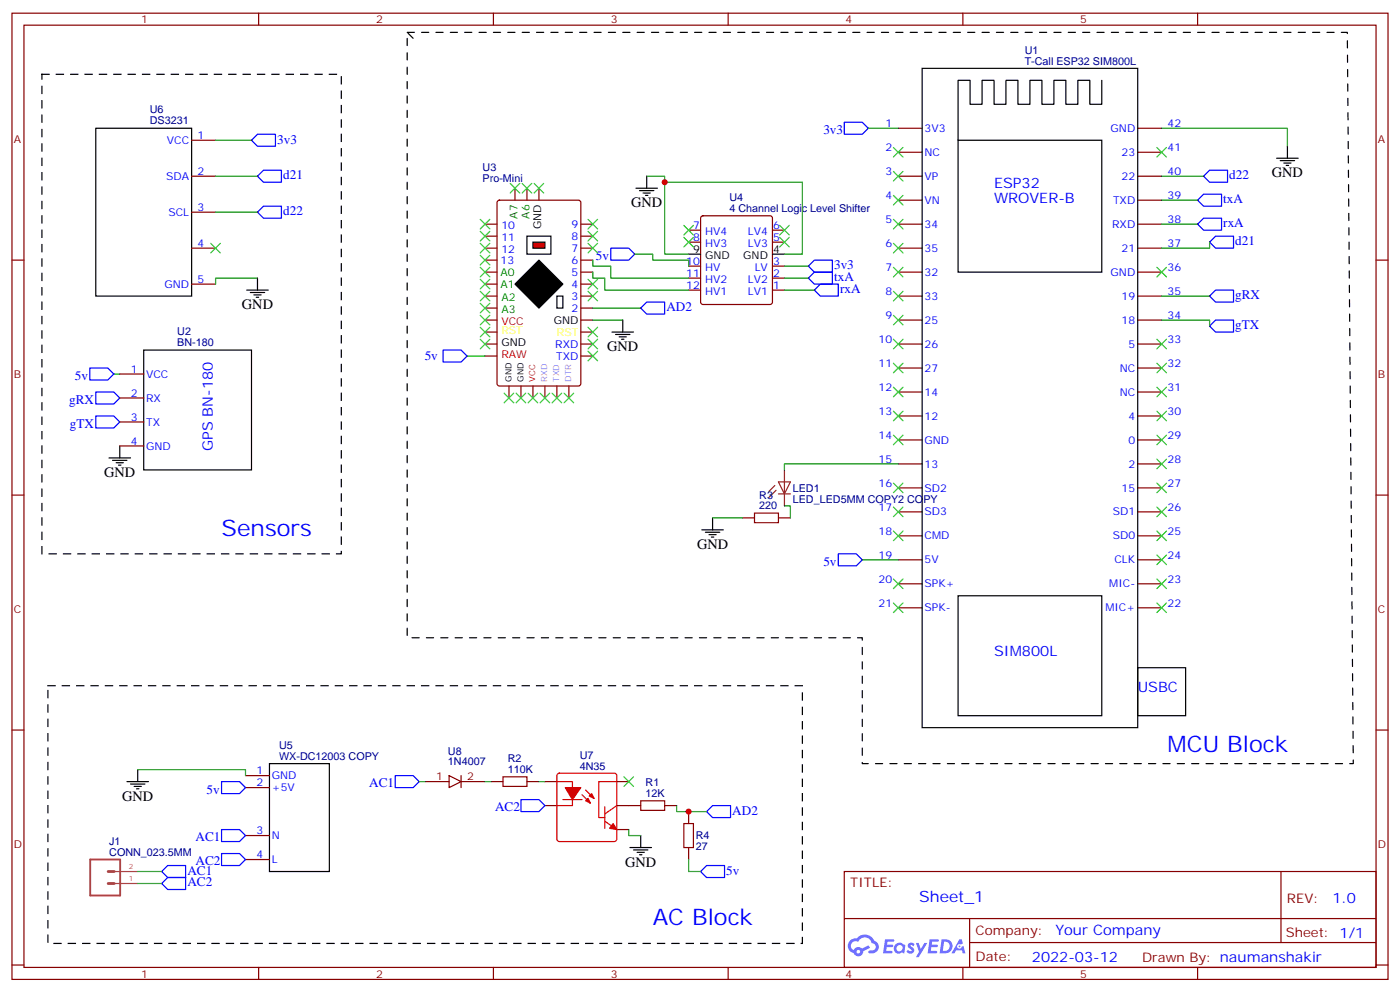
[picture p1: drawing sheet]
<svg xmlns="http://www.w3.org/2000/svg" width="412mm" height="292mm" viewBox="0 0 412 292" stroke-linecap="round" stroke-linejoin="round" font-family="sans-serif">
<g fill="none" stroke="#870000" stroke-width=".35">
<path d="M3.5 3.9h405.4v284.3h-405.4zM7.1 7.4h398.2v277.3h-398.2zM76.2 3.9v3.5M145.3 3.9v3.5M214.5 3.9v3.5M283.6 3.9v3.5M352.8 3.9v3.5M3.5 76.6h3.6M405.3 76.6h3.6M3.5 145.7h3.6M405.3 145.7h3.6M3.5 214.8h3.6"/>
<path d="M405.3 214.8h3.6M248.7 256.5h156.6v28.2h-156.6zM377.3 256.5v20.9M248.7 270.3h156.5M285.6 277.4h119.6M285.6 270.3v14.1M3.5 284h3.6M76.2 284.7v3.5M145.3 284.7v3.5M214.5 284.7v3.5M283.6 284.7v3.5M352.8 284.7v3.5"/>
<path d="M405.3 284h3.6"/>
</g>
<g fill="#5487ff">
<path d="M267.7 277.6a1.22 1.22 0 0 1 1.7 .3l-.4 .6a.47 .47 0 0 0-.3-.4 .47 .47 0 0 0-.5 .2l.1 .2a1.14 1.14 0 0 1 .8 1.8 1.14 1.14 0 0 1-1.9-.1l-.2-.1 .5-.6 .7 .4a.29 .29 0 0 0 .3-.2 .29 .29 0 0 0-.2-.3 1.04 1.04 0 0 1-.6-1.8z"/>
<path d="M260.7 276.4h2.4l.3 .2-.2 .5h-1.8l-.1 .9h1.5l.3 .4-.3 .3h-1.6l-.2 1.1 1.7 .1 .2 .3-.2 .3-2.6 .1z"/>
<path d="M273.8 276.4h2.4l.3 .2-.1 .5h-1.8l-.2 .9h1.6l.3 .4-.4 .3h-1.6l-.1 1.1 1.7 .1 .2 .3-.2 .3h-2.6z"/>
<path d="M282.6 276.4h.7l.3 1.3-.6 .3a.69 .69 0 0 0-1 .2 .69 .69 0 0 0 .4 1 .69 .69 0 0 0 .9-.6l.5-.3 .6 2.2h-.8l-.2-.8h-1.8l-.5 .8h-.8z"/>
<path d="M269.8 277.5h.8l.6 1.8 1.1-1.8h.9l-2.6 4.2h-.8l.9-1.6z"/>
<path d="M277.4 276.4l-.6 4.2h1.3a2.11 2.11 0 0 0 2.5-2.2 2.11 2.11 0 0 0-2.5-2zM278.1 277.1a1.39 1.39 0 0 1 1.7 1.5 1.39 1.39 0 0 1-1.8 1.2h-.3z"/>
<path d="M263.7 278a1.54 1.54 0 0 0-.1 2.2 1.54 1.54 0 0 0 2.2 .1l.6 .3 .3-2.3-.2-.3h-.4a1.49 1.49 0 0 0-2.4 0zM264 279a.94 .94 0 0 1 1.8 0 .94 .94 0 0 1-1.8 0z"/>
<path d="M250.4 276.8a2.18 2.18 0 0 0 1.1 3.7 1.44 1.44 0 0 0 1.6 .9 1.44 1.44 0 0 0 1.2-1.5l2-1-.5-.7-1.9 1a1.47 1.47 0 0 0-2.4 .4 1.39 1.39 0 0 1-.7-1.9 1.39 1.39 0 0 1 2-.5 2.12 2.12 0 0 1 2.2-1.3 2.12 2.12 0 0 1 1.9 1.7 1.14 1.14 0 0 1 1.1 1.4 1.14 1.14 0 0 1-1.7 .7 .43 .43 0 0 0-.5 .4 .43 .43 0 0 0 .4 .5 1.98 1.98 0 0 0 2.5-1.3 1.98 1.98 0 0 0-1.2-2.5 3.1 3.1 0 0 0-5.3-.7l-.9 .1zM252.3 280.1a.55 .55 0 0 1 1.1 0 .55 .55 0 0 1-1.1 0z"/>
<circle cx="282.6" cy="278.5" r=".26"/>
</g>
<g fill="none" stroke="#870000" stroke-width=".35">
<path d="M146.6 59.1l.5-.2h23.3l.6 .4 .1 53.6-.5 .6-23.5 .1-.6-.5-.1-53.5zM151.7 55.4v3.5M155.2 55.4v3.5M158.7 55.4v3.5M142.9 66h3.5M142.9 69.5h3.5M142.9 73h3.5M142.9 76.6h3.5M171.1 66h3.5M171.1 69.5h3.5M171.1 73h3.5M171.1 76.6h3.5"/>
<path d="M142.9 80.1h3.5M142.9 83.6h3.5M142.9 87.1h3.5M142.9 90.7h3.5M142.9 94.2h3.5M142.9 97.7h3.5M171.1 80.1h3.5M171.1 83.6h3.5M171.1 87.1h3.5M171.1 90.7h3.5M171.1 94.2h3.5M171.1 97.7h3.5"/>
<path d="M142.9 101.2h3.5M142.9 104.8h3.5M171.1 101.2h3.5M171.1 104.8h3.5"/>
</g>
<path d="M157 71.3h3.5v1.7h-3.5z" fill="#f00" stroke="#000" stroke-width=".35"/>
<path d="M151.7 83.6l7-7 7.1 7-7.1 7.1z" fill="#000" stroke="#000" stroke-width=".35"/>
<g fill="none" stroke="#000" stroke-width=".35">
<path d="M28.2 37.7h28.2v49.4h-28.2zM271.6 20.1h63.5v194h-63.5zM324.6 23.6v7.1h-3.6v-7.1h-3.5v7.1h-3.5v-7.1h-3.6v7.1h-3.5v-7.1h-3.5v7.1h-3.5v-7.1h-3.6v7.1h-3.5v-7.1h-3.5v7.1h-3.5v-7.1h-3.6v17.7M187.3 55.4h6.4M188.4 56.1h4.2M189.4 56.8h2.2M190.1 57.5h.8M190.5 51.9v3.5M282.2 41.3h42.4v38.8h-42.4zM376.1 46.6h6.3M377.1 47.3h4.3M378.2 48h2.1"/>
<path d="M378.9 48.7h.7M379.2 43v3.6M155.2 69.5h7.1v5.3h-7.1zM202.8 74.8h3.6M227.5 74.8h3.6M72.7 85.4h6.3M73.7 86.1h4.3M74.8 86.8h2.1M75.5 87.5h.7M75.8 81.8v3.6M164 87.1h1.8v3.6h-1.8zM180.3 97.7h6.3"/>
<path d="M181.3 98.4h4.3M182.4 99.1h2.1M183.1 99.8h.7M183.4 94.2v3.5M42.3 103h31.8v35.3h-31.8zM32.1 134.8h6.4M33.2 135.5h4.2M34.2 136.2h2.1M34.9 136.9h.7M35.3 131.2v3.6M206.7 155.9h6.4M207.8 156.6h4.2"/>
<path d="M208.8 157.3h2.2M209.5 158h.8M209.9 152.4v3.5M282.2 175.3h42.4v35.3h-42.4zM335.1 196.5h14.1v14.1h-14.1zM37.4 230h6.3M38.5 230.7h4.2M39.5 231.4h2.1M40.2 232.1h.7M40.6 226.5v3.5M79.4 224.7h17.6v31.8h-17.6zM185.6 249.4h6.3"/>
<path d="M186.6 250.1h4.3M187.7 250.8h2.1M188.4 251.5h.7M188.7 245.9v3.5"/>
</g>
<g fill="none" stroke="#870000" stroke-width=".35">
<path d="M264.6 37.7h7M335.1 37.7h7.1M56.4 51.9h7.1M56.4 41.3h7.1M264.6 44.8h7M264.6 51.9h7M264.6 58.9h7M335.1 44.8h7.1M335.1 51.9h7.1M335.1 58.9h7.1M56.4 73h7.1M56.4 62.4h7.1"/>
<path d="M202.8 78.3h3.6M202.8 71.3h3.6M202.8 67.7h3.6M206.6 63.7l.5-.2h19.7l.5 .2 .2 .5v24.7l-.2 .5-.5 .2h-19.7l-.5-.2-.2-.5v-24.7zM227.5 78.3h3.6M227.5 71.3h3.6M227.5 67.7h3.6M264.6 66h7M264.6 73h7M335.1 66h7.1M335.1 73h7.1M56.4 83.6h7.1"/>
<path d="M202.8 85.4h3.6M202.8 81.8h3.6M227.5 85.4h3.6M227.5 81.8h3.6M264.6 80.1h7M264.6 87.1h7M264.6 94.2h7M335.1 80.1h7.1M335.1 87.1h7.1M335.1 94.2h7.1M35.3 110.1h7M35.3 117.1h7"/>
<path d="M149.9 113.6v3.5M153.5 113.6v3.5M157 113.6v3.5M160.5 113.6v3.5M164 113.6v3.5M167.6 113.6v3.5M264.6 101.2h7M264.6 108.3h7M264.6 115.4h7M335.1 101.2h7.1M335.1 108.3h7.1M335.1 115.4h7.1"/>
<path d="M35.3 124.2h7M35.3 131.2h7M264.6 122.4h7M264.6 129.5h7M264.6 136.5h7M335.1 122.4h7.1M335.1 129.5h7.1M335.1 136.5h7.1M218.7 152.4h3.5M229.3 152.4h3.5M264.6 143.6h7M264.6 150.6h7"/>
<path d="M264.6 157.7h7M335.1 143.6h7.1M335.1 150.6h7.1M335.1 157.7h7.1M264.6 164.7h7M264.6 171.8h7M264.6 178.9h7M335.1 164.7h7.1M335.1 171.8h7.1M335.1 178.9h7.1M72.3 231.8h7.1M72.3 228.2h7.1"/>
<path d="M125.2 230h7.1M132.3 228.2l3.5 1.8-3.5 1.8zM135.8 230h7.1M135.8 228.2v3.6M144.6 230h3.6M155.2 230h3.5M160.5 230h3.5M160.5 237.1h3.5M181.7 230h3.5M181.7 237.1h7M195.8 237.1h3.5M202.8 238.8v3.6"/>
<path d="M72.3 252.9h7.1M72.3 245.9h7.1M181.7 244.1h3.5M202.8 249.4v3.5"/>
</g>
<g fill="none" stroke="#00f" stroke-width=".35">
<path d="M248.7 36h5.3l1.8 1.7-1.8 1.8h-5.3zM74.1 41.3l1.7-1.8h5.3v3.5h-5.3zM75.8 51.9l1.8-1.8h5.3v3.5h-5.3zM354.5 57.2h5.3v3.5h-5.3l-1.7-1.8zM354.5 51.9l1.8-1.8h5.3v3.5h-5.3zM75.8 62.4l1.8-1.7h5.3v3.5h-5.3zM179.9 73h5.3l1.8 1.8-1.8 1.8h-5.3zM238.1 78.3l1.8-1.7h5.3v3.5h-5.3zM354.5 64.2h5.3v3.5h-5.3l-1.7-1.7zM358.1 69.5h5.3v3.5h-5.3l-1.8-1.7zM188.7 90.7l1.8-1.8h5.3v3.5h-5.3zM238.1 81.8l1.8-1.7h5.3v3.5h-5.3z"/>
<path d="M239.9 85.4l1.8-1.8h5.2v3.5h-5.2zM356.3 96l1.8-1.8h5.3v3.5h-5.3zM356.3 87.1l1.8-1.7h5.3v3.5h-5.3zM26.5 108.3h5.2l1.8 1.8-1.8 1.7h-5.2zM28.2 115.4h5.3l1.8 1.7-1.8 1.8h-5.3zM130.5 103h5.3l1.8 1.8-1.8 1.7h-5.3zM28.2 122.4h5.3l1.8 1.8-1.8 1.7h-5.3zM246.9 163h5.3l1.8 1.7-1.8 1.8h-5.3zM65.3 230h5.3l1.7 1.8-1.7 1.7h-5.3zM116.4 228.2h5.3l1.8 1.8-1.8 1.8h-5.3zM153.5 235.3h5.2l1.8 1.8-1.8 1.7h-5.2zM208.1 238.8l1.8-1.7h5.3v3.5h-5.3z"/>
<path d="M47.6 256.5l1.8-1.8h5.3v3.5h-5.3zM49.4 258.2h5.3v3.6h-5.3l-1.8-1.8zM65.3 244.1h5.3l1.7 1.8-1.7 1.7h-5.3zM65.3 251.2h5.3l1.7 1.7-1.7 1.8h-5.3zM208.1 254.7h5.3v3.5h-5.3l-1.7-1.7z"/>
</g>
<g fill="none" stroke="#008700" stroke-width=".35">
<path d="M255.8 37.7h8.8M342.2 37.7h37v5.3M63.5 51.9h12.3M63.5 41.3h10.6M190.5 51.9h5.3v22.9h7M195.8 53.6h40.6v21.2h-5.3M342.2 58.9h10.6M342.2 51.9h12.3M63.5 62.4h12.3M174.6 76.6v1.7h5.3v3.5h22.9M187 74.8h5.3v1.8h10.5v1.7M231.1 78.3h7"/>
<path d="M342.2 66h10.6M356.3 71.3v1.7h-14.1M75.8 81.8h-12.3v1.8M174.6 80.1v1.7h3.6v3.6h24.6M174.6 90.7h14.1M174.6 94.2h8.8M231.1 81.8h7M231.1 85.4h8.8M342.2 94.2h14.1v1.8M342.2 87.1h14.1M33.5 110.1h1.8M137.6 104.8h5.3"/>
<path d="M264.6 136.5h-33.5v1.8M209.9 152.4h8.8M231.1 148.9h1.7v3.5M254 164.7h10.6M40.6 226.5h31.7v1.7M123.5 230h1.7M142.9 230h1.7M158.7 230h1.8M199.3 237.1v1.7h8.8M40.6 260h7M40.6 256.5h7M185.2 244.1v1.8h3.5"/>
<path d="M202.8 252.9v3.6h3.6"/>
</g>
<path d="M26.6 252.9h8.8v10.6h-8.8z" fill="none" stroke="#a64a4a" stroke-width=".56"/>
<path d="M31.9 256.5h1.7M31.9 260h1.7" fill="none" stroke="#a64a4a" stroke-width=".85"/>
<path d="M33.6 260h7M33.6 256.5h7" fill="none" stroke="#a64a4a" stroke-width=".35"/>
<path d="M164 230h4.6v7.1h-4.6M164.3 227.7l.4-.2h16.3l.5 .2 .2 .5v18.7l-.3 .5-.4 .2h-16.3l-.5-.2-.2-.5v-18.7zM165.8 235.3h5.6M171.4 233.9l2.5 2.5M172.5 232.5l2.5 2.4M178.2 237.4v6.4M181.7 230h-5.3v10.6h1.8M181.7 237.1l-3.5 2.4M178.2 241.7l3.5 2.4" fill="none" stroke="#f00" stroke-width=".35"/>
<g fill="#f00" stroke="#f00" stroke-width=".35">
<path d="M180.6 242.4l1.1 1.7-2.1-.3z"/>
<path d="M172.5 235.7l.7-.8 .7 1.5z"/>
<path d="M173.6 234.2l.7-.7 .7 1.4z"/>
<path d="M166.5 231.8h4.6l-2.5 3.5z"/>
</g>
<path d="M222.2 151h7.1v2.8h-7.1zM148.2 228.6h7v2.8h-7zM188.7 235.7h7.1v2.8h-7.1zM201.4 242.4h2.9v7h-2.9z" fill="none" stroke="#a10000" stroke-width=".35"/>
<path d="M231.1 138.3v10.6M228.2 142.9l-1.7 1.7M228.6 144.3l-2.1 2.1M229.3 141.8h3.5l-1.7 3.5zM229.3 145.3h3.5" fill="none" stroke="#8c2424" stroke-width=".35"/>
<path d="M119.9 9.5h277l1.7 215.2h-144.6v-37h-134.1v-178.2l1.8 1.8M12.3 21.9h88.2v141.1h-88.2zM14.1 201.8h222.3v75.8h-222.3z" fill="none" stroke="#000" stroke-width=".35" stroke-dasharray="2.1 2.1"/>
<g fill="none" stroke="#3c3" stroke-width=".35">
<path d="M150.3 54l2.8 2.8M153.1 54l-2.8 2.8M153.8 54l2.8 2.8M156.6 54l-2.8 2.8M157.3 54l2.9 2.8M160.2 54l-2.9 2.8M263.2 43.4l2.8 2.8M263.2 50.4l2.8 2.9M263.2 57.5l2.8 2.8M266 43.4l-2.8 2.8M266 50.4l-2.8 2.9M266 57.5l-2.8 2.8"/>
<path d="M340.8 43.4l2.8 2.8M343.6 43.4l-2.8 2.8M62.1 71.6l2.8 2.8M64.9 71.6l-2.8 2.8M141.5 78.7l2.8 2.8M141.5 75.1l2.8 2.9M141.5 71.6l2.8 2.8M141.5 68.1l2.8 2.8M141.5 64.6l2.8 2.8M144.3 78.7l-2.8 2.8M144.3 75.1l-2.8 2.9M144.3 71.6l-2.8 2.8"/>
<path d="M144.3 68.1l-2.8 2.8M144.3 64.6l-2.8 2.8M173.2 64.6l2.8 2.8M173.2 68.1l2.8 2.8M173.2 71.6l2.8 2.8M176 64.6l-2.8 2.8M176 68.1l-2.8 2.8M176 71.6l-2.8 2.8M201.4 66.3l2.9 2.8M201.4 69.8l2.9 2.9M204.3 66.3l-2.9 2.8M204.3 69.8l-2.9 2.9"/>
<path d="M229.7 66.3l2.8 2.8M229.7 69.8l2.8 2.9M232.5 66.3l-2.8 2.8M232.5 69.8l-2.8 2.9M263.2 64.6l2.8 2.8M263.2 71.6l2.8 2.8M263.2 78.7l2.8 2.8M266 64.6l-2.8 2.8M266 71.6l-2.8 2.8M266 78.7l-2.8 2.8M340.8 78.7l2.8 2.8M343.6 78.7l-2.8 2.8"/>
<path d="M141.5 99.8l2.8 2.9M141.5 96.3l2.8 2.8M141.5 89.3l2.8 2.8M141.5 85.7l2.8 2.8M141.5 82.2l2.8 2.8M141.5 92.8l2.8 2.8M144.3 96.3l-2.8 2.8M144.3 99.8l-2.8 2.9M144.3 89.3l-2.8 2.8M144.3 85.7l-2.8 2.8M144.3 82.2l-2.8 2.8M144.3 92.8l-2.8 2.8"/>
<path d="M173.2 85.7l2.8 2.8M173.2 82.2l2.8 2.8M173.2 96.3l2.8 2.8M173.2 99.8l2.8 2.9M176 85.7l-2.8 2.8M176 82.2l-2.8 2.8M176 96.3l-2.8 2.8M176 99.8l-2.8 2.9M263.2 85.7l2.8 2.8M263.2 92.8l2.8 2.8M263.2 99.8l2.8 2.9M266 85.7l-2.8 2.8"/>
<path d="M266 92.8l-2.8 2.8M266 99.8l-2.8 2.9M340.8 99.8l2.8 2.9M343.6 99.8l-2.8 2.9M148.5 115.7l2.8 2.8M151.3 115.7l-2.8 2.8M152 115.7l2.9 2.8M154.9 115.7l-2.9 2.8M155.6 115.7l2.8 2.8M158.4 115.7l-2.8 2.8M159.1 115.7l2.8 2.8M161.9 115.7l-2.8 2.8"/>
<path d="M162.6 115.7l2.9 2.8M165.5 115.7l-2.9 2.8M166.2 115.7l2.8 2.8M169 115.7l-2.8 2.8M173.2 103.4l2.8 2.8M176 103.4l-2.8 2.8M263.2 106.9l2.8 2.8M263.2 113.9l2.8 2.9M266 106.9l-2.8 2.8M266 113.9l-2.8 2.9M340.8 113.9l2.8 2.9M340.8 106.9l2.8 2.8"/>
<path d="M343.6 113.9l-2.8 2.9M343.6 106.9l-2.8 2.8M263.2 121l2.8 2.8M263.2 128.1l2.8 2.8M266 121l-2.8 2.8M266 128.1l-2.8 2.8M340.8 135.1l2.8 2.8M340.8 128.1l2.8 2.8M340.8 121l2.8 2.8M343.6 135.1l-2.8 2.8M343.6 128.1l-2.8 2.8M343.6 121l-2.8 2.8"/>
<path d="M263.2 142.2l2.8 2.8M263.2 149.2l2.8 2.8M263.2 156.3l2.8 2.8M266 142.2l-2.8 2.8M266 149.2l-2.8 2.8M266 156.3l-2.8 2.8M340.8 156.3l2.8 2.8M340.8 149.2l2.8 2.8M340.8 142.2l2.8 2.8M343.6 156.3l-2.8 2.8M343.6 149.2l-2.8 2.8M343.6 142.2l-2.8 2.8"/>
<path d="M263.2 170.4l2.8 2.8M263.2 177.4l2.8 2.9M266 170.4l-2.8 2.8M266 177.4l-2.8 2.9M340.8 177.4l2.8 2.9M340.8 170.4l2.8 2.8M340.8 163.3l2.8 2.9M343.6 177.4l-2.8 2.9M343.6 170.4l-2.8 2.8M343.6 163.3l-2.8 2.9M183.8 228.6l2.8 2.8M186.6 228.6l-2.8 2.8"/>
</g>
<g fill="#c00">
<circle cx="195.8" cy="53.6" r=".88"/>
<circle cx="202.8" cy="238.8" r=".88"/>
</g>
<g font-size="6.7" fill="#00f">
<text x="65.3" y="157.7">Sensors</text>
<text x="344" y="221.2">MCU Block</text>
<text x="192.3" y="272.3">AC Block</text>
</g>
<text font-size="4.6" fill="#00f" x="270.8" y="265.5">Sheet_1</text>
<g font-size="4.2">
<text x="374.6" y="52.2">GND</text>
<text x="185.9" y="61">GND</text>
<text x="71.3" y="91">GND</text>
<text x="178.9" y="103.4">GND</text>
<text x="30.7" y="140.4">GND</text>
<text x="205.3" y="161.6">GND</text>
<text x="36" y="235.7">GND</text>
<text x="184.1" y="255.1">GND</text>
</g>
<g font-size="4.2" fill="#00f">
<text x="292.8" y="55.4">ESP32</text>
<text x="292.8" y="59.6">WROVER-B</text>
<text x="62.7" y="132.8" transform="rotate(-90 62.7 132.8)">GPS BN-180</text>
<text x="292.8" y="193">SIM800L</text>
<text x="335.1" y="203.6">USBC</text>
<text x="392.5" y="265.7">1.0</text>
<text x="310.9" y="275.3">Your Company</text>
<text x="304" y="283.1">2022-03-12</text>
</g>
<g font-size="3.9" fill="#00f">
<text x="242.5" y="39.4">3v3</text>
<text x="81.7" y="42.2">3v3</text>
<text x="83.4" y="52.7">d21</text>
<text x="362.1" y="52.7">d22</text>
<text x="360.4" y="59.8">txA</text>
<text x="83.4" y="63.3">d22</text>
<text x="360.4" y="66.8">rxA</text>
<text x="175.5" y="76.6">5v</text>
<text x="363.9" y="72.1">d21</text>
<text x="245.7" y="82.7">txA</text>
<text x="245.7" y="79.2">3v3</text>
<text x="247.5" y="86.3">rxA</text>
<text x="363.8" y="88">gRX</text>
<text x="196.3" y="91.5">AD2</text>
<text x="363.8" y="96.8">gTX</text>
<text x="125.1" y="106">5v</text>
<text x="22" y="111.8">5v</text>
<text x="20.4" y="118.9">gRX</text>
<text x="20.6" y="125.9">gTX</text>
<text x="242.5" y="166.5">5v</text>
<text x="60.9" y="233.5">5v</text>
<text x="108.8" y="231.7">AC1</text>
<text x="145.8" y="238.7">AC2</text>
<text x="215.7" y="239.7">AD2</text>
<text x="57.6" y="247.6">AC1</text>
<text x="55.2" y="257.3">AC1</text>
<text x="57.6" y="254.6">AC2</text>
<text x="214" y="257.3">5v</text>
<text x="55.2" y="260.9">AC2</text>
</g>
<g font-size="3.9" fill="#800">
<text x="250.5" y="261.1">TITLE:</text>
<text x="379.1" y="265.7">REV:</text>
<text x="287.4" y="275.3">Company:</text>
<text x="378.7" y="275.9">Sheet: 1/1</text>
<text x="287.4" y="282.9">Date:</text>
<text x="336.4" y="283">Drawn By: naumanshakir</text>
</g>
<g font-size="3.2" fill="#800">
<text x="41.6" y="6.9">1</text>
<text x="110.8" y="6.9">2</text>
<text x="179.9" y="6.9">3</text>
<text x="249.1" y="6.9">4</text>
<text x="318.2" y="6.9">5</text>
<text x="4.1" y="42">A</text>
<text x="405.9" y="42">A</text>
<text x="4.1" y="111.1">B</text>
<text x="405.9" y="111.1">B</text>
<text x="4.1" y="180.3">C</text>
<text x="405.9" y="180.3">C</text>
<text x="128.5" y="229.7">1</text>
<text x="137.6" y="229.7">2</text>
<text x="4.1" y="249.4">D</text>
<text x="405.9" y="249.4">D</text>
<text x="41.6" y="287.7">1</text>
<text x="110.8" y="287.7">2</text>
<text x="179.9" y="287.7">3</text>
<text x="249.1" y="287.7">4</text>
<text x="318.2" y="287.7">5</text>
</g>
<g font-size="3.2" fill="#000080">
<text x="301.8" y="15.8">U1</text>
<text x="301.8" y="19.1">T-Call ESP32 SIM800L</text>
<text x="44.1" y="33.3">U6</text>
<text x="44.1" y="36.5">DS3231</text>
<text x="142.2" y="53.6">Pro-Mini</text>
<text x="142.2" y="50.4">U3</text>
<text x="214.9" y="59.2">U4</text>
<text x="214.9" y="62.4">4 Channel Logic Level Shifter</text>
<text x="52.2" y="102">BN-180</text>
<text x="52.2" y="98.7">U2</text>
<text x="223.7" y="149.9">220</text>
<text x="223.7" y="146.7">R3</text>
<text x="233.5" y="147.9">LED_LED5MM COPY2 COPY</text>
<text x="233.5" y="144.7">LED1</text>
<text x="82.2" y="220.3">U5</text>
<text x="82.2" y="223.6">WX-DC12003 COPY</text>
<text x="132" y="225.2">1N4007</text>
<text x="132" y="222.1">U8</text>
<text x="149.6" y="227.5">110K</text>
<text x="149.6" y="224.3">R2</text>
<text x="170.8" y="226.5">4N35</text>
<text x="170.8" y="223.3">U7</text>
<text x="190.2" y="231.4">R1</text>
<text x="190.2" y="234.6">12K</text>
<text x="32.2" y="251.9">CONN_023.5MM</text>
<text x="32.2" y="248.7">J1</text>
<text x="205" y="250.2">27</text>
<text x="205" y="247">R4</text>
</g>
<g font-size="3.2" fill="#00f">
<text x="58.2" y="40.9">1</text>
<text x="260.8" y="37.4">1</text>
<text x="272.3" y="38.8">3V3</text>
<text x="327.2" y="38.8">GND</text>
<text x="344" y="37.4">42</text>
<text x="49.1" y="42.3">VCC</text>
<text x="260.8" y="44.4">2</text>
<text x="272.3" y="45.9">NC</text>
<text x="330.4" y="45.9">23</text>
<text x="344" y="44.4">41</text>
<text x="49" y="52.9">SDA</text>
<text x="58.2" y="51.5">2</text>
<text x="260.8" y="51.5">3</text>
<text x="272.3" y="52.9">VP</text>
<text x="330.4" y="52.9">22</text>
<text x="344" y="51.5">40</text>
<text x="260.8" y="58.6">4</text>
<text x="272.3" y="60">VN</text>
<text x="327.9" y="60">TXD</text>
<text x="344" y="58.6">39</text>
<text x="49.6" y="63.5">SCL</text>
<text x="58.2" y="62.1">3</text>
<text x="260.8" y="65.6">5</text>
<text x="344" y="65.6">38</text>
<text x="147.7" y="67.4">10</text>
<text x="147.7" y="70.9">11</text>
<text x="168.4" y="70.6">8</text>
<text x="168.4" y="67">9</text>
<text x="204.2" y="67.4">7</text>
<text x="204.2" y="70.9">8</text>
<text x="207.7" y="69.1">HV4</text>
<text x="220.3" y="69.1">LV4</text>
<text x="227.7" y="70.9">5</text>
<text x="227.7" y="67.4">6</text>
<text x="272.3" y="67">34</text>
<text x="327.6" y="67">RXD</text>
<text x="58.2" y="72.7">4</text>
<text x="147.5" y="77.6">13</text>
<text x="147.7" y="74.4">12</text>
<text x="168.4" y="77.6">6</text>
<text x="168.4" y="74.1">7</text>
<text x="202.2" y="78">10</text>
<text x="207.7" y="72.7">HV3</text>
<text x="220.3" y="72.7">LV3</text>
<text x="227.7" y="78">3</text>
<text x="260.8" y="72.7">6</text>
<text x="272.3" y="74.1">35</text>
<text x="330.4" y="74.1">21</text>
<text x="344" y="72.7">37</text>
<text x="58.2" y="83.3">5</text>
<text x="168.4" y="81.1">5</text>
<text x="202.2" y="81.5">11</text>
<text x="207.7" y="79.7">HV</text>
<text x="207.7" y="83.3">HV2</text>
<text x="220.3" y="83.3">LV2</text>
<text x="222.3" y="79.7">LV</text>
<text x="227.7" y="81.5">2</text>
<text x="260.8" y="79.7">7</text>
<text x="272.3" y="81.1">32</text>
<text x="327.2" y="81.1">GND</text>
<text x="344" y="79.7">36</text>
<text x="48.5" y="84.7">GND</text>
<text x="168.4" y="88.2">3</text>
<text x="168.4" y="84.7">4</text>
<text x="202.2" y="85">12</text>
<text x="207.7" y="86.8">HV1</text>
<text x="220.3" y="86.8">LV1</text>
<text x="227.7" y="85">1</text>
<text x="260.8" y="86.8">8</text>
<text x="272.3" y="88.2">33</text>
<text x="330.4" y="88.2">19</text>
<text x="344" y="86.8">35</text>
<text x="168.4" y="91.7">2</text>
<text x="260.8" y="93.8">9</text>
<text x="272.3" y="95.2">25</text>
<text x="330.4" y="95.2">18</text>
<text x="344" y="93.8">34</text>
<text x="258.8" y="100.9">10</text>
<text x="344" y="100.9">33</text>
<text x="163.6" y="102.3">RXD</text>
<text x="163.8" y="105.8">TXD</text>
<text x="258.8" y="107.9">11</text>
<text x="272.3" y="102.3">26</text>
<text x="332.4" y="102.3">5</text>
<text x="344" y="107.9">32</text>
<text x="38.6" y="109.7">1</text>
<text x="43" y="111.1">VCC</text>
<text x="272.3" y="109.4">27</text>
<text x="329.8" y="109.4">NC</text>
<text x="38.6" y="116.8">2</text>
<text x="43" y="118.2">RX</text>
<text x="258.8" y="115">12</text>
<text x="272.3" y="116.4">14</text>
<text x="329.8" y="116.4">NC</text>
<text x="344" y="115">31</text>
<text x="38.6" y="123.8">3</text>
<text x="43" y="125.2">TX</text>
<text x="258.8" y="122.1">13</text>
<text x="272.3" y="123.5">12</text>
<text x="332.4" y="123.5">4</text>
<text x="344" y="122.1">30</text>
<text x="38.6" y="130.9">4</text>
<text x="258.8" y="129.1">14</text>
<text x="272.3" y="130.5">GND</text>
<text x="332.4" y="130.5">0</text>
<text x="344" y="129.1">29</text>
<text x="43" y="132.3">GND</text>
<text x="258.8" y="136.2">15</text>
<text x="272.3" y="137.6">13</text>
<text x="332.4" y="137.6">2</text>
<text x="344" y="136.2">28</text>
<text x="258.8" y="143.2">16</text>
<text x="344" y="143.2">27</text>
<text x="272.3" y="144.6">SD2</text>
<text x="330.4" y="144.6">15</text>
<text x="258.8" y="150.3">17</text>
<text x="272.3" y="151.7">SD3</text>
<text x="327.8" y="151.7">SD1</text>
<text x="344" y="150.3">26</text>
<text x="258.8" y="157.3">18</text>
<text x="272.3" y="158.8">CMD</text>
<text x="327.8" y="158.8">SD0</text>
<text x="344" y="157.3">25</text>
<text x="258.8" y="164.4">19</text>
<text x="272.3" y="165.8">5V</text>
<text x="328.3" y="165.8">CLK</text>
<text x="344" y="164.4">24</text>
<text x="258.8" y="171.4">20</text>
<text x="272.3" y="172.9">SPK+</text>
<text x="326.8" y="172.9">MIC-</text>
<text x="344" y="171.4">23</text>
<text x="258.8" y="178.5">21</text>
<text x="272.3" y="179.9">SPK-</text>
<text x="325.6" y="179.9">MIC+</text>
<text x="344" y="178.5">22</text>
<text x="75.6" y="227.9">1</text>
<text x="75.6" y="231.4">2</text>
<text x="80.1" y="232.8">+5V</text>
<text x="80.1" y="229.3">GND</text>
<text x="75.6" y="245.5">3</text>
<text x="80.1" y="246.9">N</text>
<text x="75.6" y="252.6">4</text>
<text x="80.1" y="254">L</text>
</g>
<g font-size="3.2" fill="#060">
<text x="152.4" y="64.4" transform="rotate(-90 152.4 64.4)">A7</text>
<text x="155.9" y="64.4" transform="rotate(-90 155.9 64.4)">A6</text>
<text x="147.5" y="81.1">A0</text>
<text x="147.5" y="84.7">A1</text>
<text x="147.7" y="88.5">A2</text>
<text x="147.7" y="92.1">A3</text>
</g>
<g font-size="3.2">
<text x="159.5" y="67.5" transform="rotate(-90 159.5 67.5)">GND</text>
<text x="204.2" y="74.4">9</text>
<text x="207.7" y="76.2">GND</text>
<text x="219" y="76.2">GND</text>
<text x="227.7" y="74.4">4</text>
<text x="163.1" y="95.2">GND</text>
<text x="147.7" y="102">GND</text>
</g>
<g font-size="3.2" fill="#f00">
<text x="147.7" y="95.6">VCC</text>
<text x="147.7" y="105.5">RAW</text>
</g>
<g font-size="3.2" fill="#ff0">
<text x="147.7" y="98.4">RST</text>
<text x="164.1" y="98.8">RST</text>
</g>
<g font-size="2.5">
<text x="150.6" y="112.3" transform="rotate(-90 150.6 112.3)">GND</text>
<text x="154.2" y="112.3" transform="rotate(-90 154.2 112.3)">GND</text>
</g>
<text font-size="2.5" fill="#f00" x="157.7" y="112.3" transform="rotate(-90 157.7 112.3)">VCC</text>
<g font-size="2.5" fill="#f0f">
<text x="161.2" y="112.3" transform="rotate(-90 161.2 112.3)">RXD</text>
<text x="164.7" y="112.3" transform="rotate(-90 164.7 112.3)">TXD</text>
<text x="168.3" y="112.3" transform="rotate(-90 168.3 112.3)">DTR</text>
</g>
<g font-size="2.1" fill="#a54b4b">
<text x="37.9" y="255.8">2</text>
<text x="37.9" y="259.3">1</text>
</g>
</svg>
